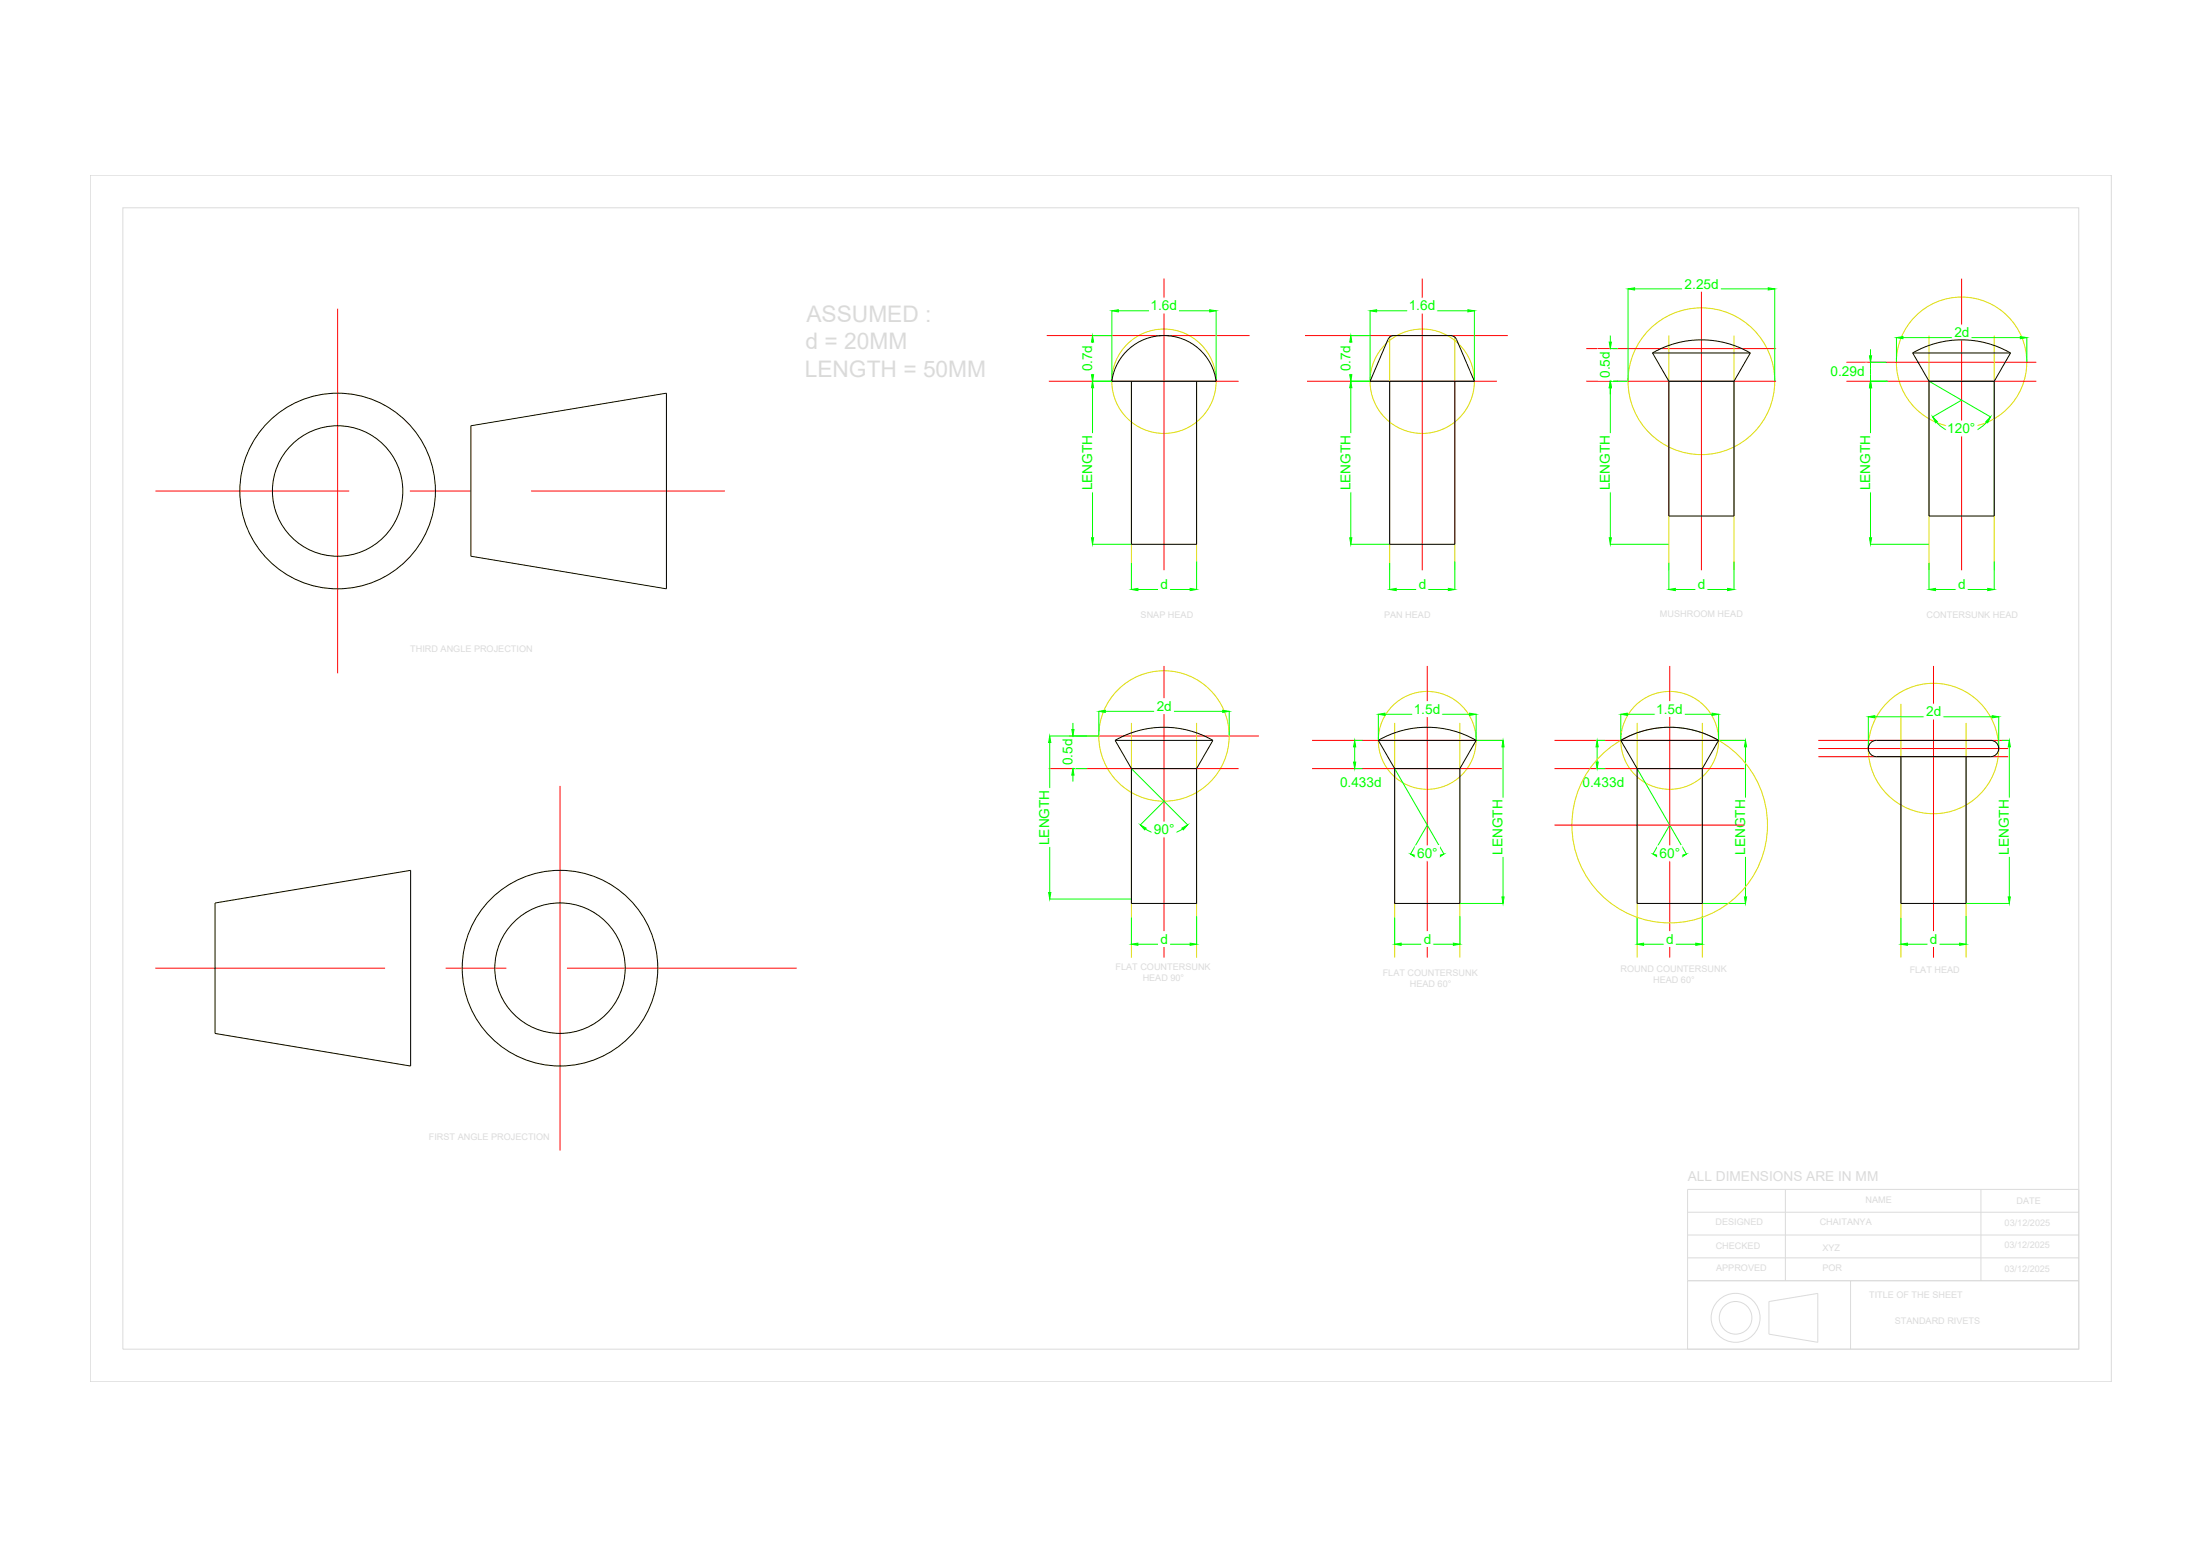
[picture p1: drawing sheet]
<svg xmlns="http://www.w3.org/2000/svg" width="420mm" height="297mm" viewBox="0 0 420 297" stroke-linecap="round" stroke-linejoin="round" font-family="sans-serif">
<!-- layer: centerline -->
<g fill="none" stroke="#f00" stroke-width=".19">
<path d="M64.5 58.9v69.6M222.3 53.2v55.7M271.6 53.2v55.7M324.9 53.2v55.7M374.6 53.2v55.7M199.9 64.1h38.7M200.3 72.8h36.3M249.2 64.1h38.8M249.6 72.8h36.3M302.9 72.8h36.3M302.9 66.5h36.3M352.6 72.8h36.3"/>
<path d="M352.6 69.2h36.3M29.7 93.7h37M78.3 93.7h11.6M101.4 93.7h37M222.3 127.1v55.7M272.6 127.1v55.7M318.9 127.1v55.7M369.3 127.1v55.7M107 150v69.6M200.3 146.7h36.3M204.2 140.5h36.2M250.6 146.7h36.2"/>
<path d="M250.6 141.3h36.2M296.9 146.7h36.2M296.9 141.3h36.2M296.9 157.5h36.2M347.3 141.3h36.2M347.3 142.9h36.2M347.3 144.5h36.2M29.7 184.8h43.8M85.1 184.8h11.6M108.3 184.8h43.8"/>
</g>
<!-- layer: Reference line -->
<g fill="none" stroke="#dd0" stroke-width=".19">
<path d="M216.1 72.8v36.1M228.5 72.8v36.1M265.4 64.1v44.8M277.8 64.1v44.8M318.7 64.1v44.8M331.2 64.1v44.8M368.4 64.1v44.8M380.9 64.1v44.8M216.1 138v44.8M228.5 138v44.8M266.4 138v44.8M278.8 138v44.8"/>
<path d="M312.7 138v44.8M325.1 138v44.8M363 134.4v48.4M375.5 138v44.8"/>
<circle cx="222.3" cy="72.8" r="10"/>
<circle cx="271.6" cy="72.8" r="10"/>
<circle cx="324.9" cy="72.8" r="14"/>
<circle cx="374.6" cy="69.2" r="12.5"/>
<circle cx="222.3" cy="140.5" r="12.5"/>
<circle cx="272.6" cy="141.3" r="9.3"/>
<circle cx="318.9" cy="157.5" r="18.7"/>
<circle cx="318.9" cy="141.3" r="9.3"/>
<circle cx="369.3" cy="142.9" r="12.5"/>
</g>
<!-- layer: dimension line -->
<g fill="none" stroke="#0f0" stroke-width=".19">
<path d="M212.3 59.3v13.5h-3.7M213.6 59.3h17.4M232.3 59.3v13.4M261.7 59.3l-.1 13.5h-3.7M262.9 59.3h17.4M281.6 59.3v13.4M310.9 55.1v17.7h-3.4M312.2 55.1h25.5M338.9 55.1v17.6M208.6 64.1h3.7M208.7 65.3v6.2M208.7 74v28.7"/>
<path d="M257.9 64.1h3.7M258 65.3v6.2M258 74v28.7M307.5 66.5h1.5M307.5 64.1v1.2M307.5 66.5v6.3M307.5 74v28.7M357.2 72.8h3.4M357.2 69.2h3.1M357.2 66.7v1.2M357.2 69.2v3.6M357.2 74v28.7"/>
<path d="M362.2 64.4v4.7M363.4 64.5h22.4M368.4 72.8l11.8 6.8M374.6 76.4l-5.5 3.2M387.1 64.4v4.7M369.8 80.6a6.4 6.4 0 0 0 9.6 0M208.6 103.9h7.4M216.1 107.5v5.1M217.3 112.5h10M228.5 107.2v5.4M257.9 103.9h7.5M265.4 107.5v5.1"/>
<path d="M266.6 112.5h10M277.8 107.2v5.4M307.5 103.9h11.2M318.7 107.5v5.1M320 112.5h9.9M331.2 107.2v5.4M357.2 103.9h11.2M368.4 107.5v5.1M369.7 112.5h9.9M380.9 107.2v5.4M204.9 138v1.3M209.9 135.7v4.8"/>
<path d="M211.1 135.8h22.4M234.8 135.7v4.8M263.2 136.3v5M264.5 136.4h16.2M281.9 136.3l.1 5h5.1M309.5 136.3v5M310.8 136.4h16.2M328.2 136.3v5M356.8 136.8v6.1M358.1 136.8h22.4M381.7 136.8v6.1M200.4 140.5h9.4"/>
<path d="M200.5 141.7v28.7M204.8 146.7h2.8M204.9 140.5v6.2M204.9 148v1.2M216.1 146.7l10.8 10.8M218.7 158.3a6.4 6.4 0 0 0 7.2 0M222.3 153l-4.6 4.5M258.7 146.7h1.5M258.7 141.3h1.5M258.7 142.6v2.9M266.4 146.8l9.4 16.3M272.6 157.5l-3.2 5.6"/>
<path d="M287.1 142.6v28.6M305 146.7h1.5M305 141.3h1.5M305 142.6v2.9M312.7 146.8l9.4 16.3M318.9 157.5l-3.2 5.6M328.3 141.3h5.1M333.4 142.6v28.6M382.3 141.3h1.5M383.7 142.6v28.6M200.4 171.6h15.6M216.1 175.2v5.1"/>
<path d="M228.5 174.9v5.4M266.4 175.2v5.1M270.5 163.6l1.2 .2 1.2 .1 1.7-.3M278.8 174.9v5.4M278.8 172.5h8.3M312.7 175.2v5.1M316.8 163.6l1.2 .2 1.2 .1 1.7-.3M325.1 174.9v5.4M325.1 172.5h8.3M363 175.2v5.1M375.5 174.9v5.4M375.5 172.5h8.3"/>
<path d="M217.3 180.3h10M267.6 180.3h10M313.9 180.3h10M364.3 180.3h9.9"/>
</g>
<g fill="#0f0" stroke="#0f0" stroke-width=".19">
<path d="M208.7 72.8l.2 1.2h-.5z"/>
<path d="M208.4 102.7h.5l-.2 1.2z"/>
<path d="M208.4 71.5h.5l-.2 1.3z"/>
<path d="M208.7 64.1l.2 1.2h-.5z"/>
<path d="M216.1 112.5l1.2-.2v.4z"/>
<path d="M227.3 112.3l1.2 .2-1.2 .2z"/>
<path d="M212.3 59.3l1.3-.2v.4z"/>
<path d="M231 59.1l1.3 .2-1.3 .2z"/>
<path d="M258 72.8l.2 1.2h-.4z"/>
<path d="M257.8 102.7h.4l-.2 1.2z"/>
<path d="M257.8 71.5h.4l-.2 1.3z"/>
<path d="M258 64.1l.2 1.2h-.4z"/>
<path d="M265.4 112.5l1.2-.2v.4z"/>
<path d="M276.6 112.3l1.2 .2-1.2 .2z"/>
<path d="M261.7 59.3l1.2-.2v.4z"/>
<path d="M280.3 59.1l1.3 .2-1.3 .2z"/>
<path d="M307.5 72.8l.2 1.2h-.4z"/>
<path d="M307.3 102.7h.4l-.2 1.2z"/>
<path d="M318.7 112.5l1.3-.2v.4z"/>
<path d="M329.9 112.3l1.3 .2-1.3 .2z"/>
<path d="M310.9 55.1l1.3-.2v.5z"/>
<path d="M337.7 54.9l1.2 .2-1.2 .3z"/>
<path d="M307.3 65.3h.4l-.2 1.2z"/>
<path d="M357.2 72.8l.2 1.2h-.4z"/>
<path d="M357 102.7h.4l-.2 1.2z"/>
<path d="M368.4 112.5l1.3-.2v.4z"/>
<path d="M379.6 112.3l1.3 .2-1.3 .2z"/>
<path d="M369.1 79.6l.9 .9-.3 .2z"/>
<path d="M380.2 79.6l-.6 1.1-.3-.2z"/>
<path d="M362.2 64.5l1.2-.2v.4z"/>
<path d="M385.8 64.3l1.3 .2-1.3 .2z"/>
<path d="M357 67.9h.4l-.2 1.3z"/>
<path d="M216.1 180.3l1.2-.3v.5z"/>
<path d="M227.3 180l1.2 .3-1.2 .2z"/>
<path d="M217.8 157.5l1.1 .6-.3 .3z"/>
<path d="M225.7 158.1l1.1-.6-.8 .9z"/>
<path d="M209.9 135.8l1.2-.2v.4z"/>
<path d="M233.5 135.6l1.3 .2-1.3 .2z"/>
<path d="M204.7 139.3h.4l-.2 1.2z"/>
<path d="M204.9 146.7l.2 1.3h-.4z"/>
<path d="M200.5 140.5l.2 1.2h-.4z"/>
<path d="M200.3 170.4h.4l-.2 1.2z"/>
<path d="M266.4 180.3l1.2-.3v.5z"/>
<path d="M277.6 180l1.2 .3-1.2 .2z"/>
<path d="M269.4 163l1.2 .4-.2 .3z"/>
<path d="M274.6 163.4l1.2-.4-1.1 .7z"/>
<path d="M287.1 141.3l.2 1.3h-.5z"/>
<path d="M286.8 171.2h.5l-.2 1.3z"/>
<path d="M258.5 145.5h.4l-.2 1.2z"/>
<path d="M258.7 141.3l.2 1.3h-.4z"/>
<path d="M263.2 136.4l1.3-.3v.5z"/>
<path d="M280.7 136.1l1.2 .3-1.2 .2z"/>
<path d="M312.7 180.3l1.2-.3v.5z"/>
<path d="M323.9 180l1.2 .3-1.2 .2z"/>
<path d="M315.7 163l1.2 .4-.2 .3z"/>
<path d="M320.9 163.4l1.2-.4-1.1 .7z"/>
<path d="M333.4 141.3l.2 1.3h-.4z"/>
<path d="M333.2 171.2h.4l-.2 1.3z"/>
<path d="M304.8 145.5h.4l-.2 1.2z"/>
<path d="M305 141.3l.2 1.3h-.4z"/>
<path d="M309.5 136.4l1.3-.3v.5z"/>
<path d="M327 136.1l1.2 .3-1.2 .2z"/>
<path d="M363 180.3l1.3-.3v.5z"/>
<path d="M374.2 180l1.3 .3-1.3 .2z"/>
<path d="M383.7 141.3l.2 1.3h-.4z"/>
<path d="M383.5 171.2h.4l-.2 1.3z"/>
<path d="M356.8 136.8l1.3-.2v.4z"/>
<path d="M380.5 136.6l1.2 .2-1.2 .2z"/>
</g>
<g fill="#fff" stroke="#fff" stroke-width=".19">
<path d="M206.2 82.8v11.1h2.9zM206.2 82.8h2.9v11.1z"/>
<path d="M206.2 65.6v5.7h2.9zM206.2 65.6h2.9v5.7z"/>
<path d="M221.3 110.1v2.9l2.1-2.9zM223.4 110.1v2.9h-2.1z"/>
<path d="M219.5 56.9v2.9l5.6-2.9zM219.5 59.8l5.6-2.9v2.9z"/>
<path d="M255.5 82.8v11.1h2.9zM255.5 82.8h2.9v11.1z"/>
<path d="M255.6 65.6v5.7h2.8zM255.6 65.6h2.8v5.7z"/>
<path d="M270.6 110.1v2.9l2.1-2.9zM272.7 110.1v2.9h-2.1z"/>
<path d="M268.9 56.9v2.9l5.5-2.9zM268.9 59.8l5.5-2.9v2.9z"/>
<path d="M305.1 82.8v11.1h2.9zM305.1 82.8h2.9v11.1z"/>
<path d="M323.9 110.1v2.9l2.1-2.9zM326 110.1v2.9h-2.1z"/>
<path d="M321.3 52.7v2.9l7.2-2.9zM321.3 55.6l7.2-2.9v2.9z"/>
<path d="M305.1 66.8v5.7h2.9zM305.1 66.8h2.9v5.7z"/>
<path d="M354.8 82.8v11.1h2.9zM354.8 82.8h2.9v11.1z"/>
<path d="M373.6 110.1v2.9l2.1-2.9zM375.7 110.1v2.9h-2.1z"/>
<path d="M371.7 80.4v2.8l5.9-2.8zM371.7 83.2l5.9-2.8v2.8z"/>
<path d="M372.9 62.1v2.8l3.5-2.8zM372.9 64.9l3.5-2.8v2.8z"/>
<path d="M349.2 69.4v2.8l7.2-2.8zM349.2 72.2l7.2-2.8v2.8z"/>
<path d="M221.3 177.9v2.8l2.1-2.8zM223.4 177.9v2.8h-2.1z"/>
<path d="M220 156.9v2.9l4.6-2.9zM220 159.8l4.6-2.9v2.9z"/>
<path d="M220.5 133.4v2.8l3.6-2.8zM220.5 136.2l3.6-2.8v2.8z"/>
<path d="M202.5 140.8v5.7h2.8zM202.5 140.8h2.8v5.7z"/>
<path d="M198 150.5v11.1h2.9zM198 150.5h2.9v11.1z"/>
<path d="M271.5 177.9v2.8l2.1-2.8zM273.6 177.9v2.8h-2.1z"/>
<path d="M270.3 161.5v2.8l4.6-2.8zM270.3 164.3l4.6-2.8v2.8z"/>
<path d="M284.6 152.4v11.1h2.9zM284.6 152.4h2.9v11.1z"/>
<path d="M255.6 147.9v2.8l8.6-2.8zM255.6 150.7l8.6-2.8v2.8z"/>
<path d="M269.8 133.9v2.9l5.5-2.9zM269.8 136.8l5.5-2.9v2.9z"/>
<path d="M317.8 177.9v2.8l2.1-2.8zM319.9 177.9v2.8h-2.1z"/>
<path d="M316.6 161.5v2.8l4.6-2.8zM316.6 164.3l4.6-2.8v2.8z"/>
<path d="M330.9 152.4v11.1h2.9zM330.9 152.4h2.9v11.1z"/>
<path d="M301.9 147.9v2.8l8.6-2.8zM301.9 150.7l8.6-2.8v2.8z"/>
<path d="M316.1 133.9v2.9l5.6-2.9zM316.1 136.8l5.6-2.9v2.9z"/>
<path d="M368.2 177.9v2.8l2.1-2.8zM370.3 177.9v2.8h-2.1z"/>
<path d="M381.3 152.4v11.1h2.9zM381.3 152.4h2.9v11.1z"/>
<path d="M367.5 134.4v2.9l3.6-2.9zM367.5 137.3l3.6-2.9v2.9z"/>
</g>
<!-- layer: 0 -->
<g fill="none" stroke="#000" stroke-width=".19">
<path d="M214.8 67.4a10 10 0 0 1 10.5-2.9 10 10 0 0 1 7 8.3h-20a10 10 0 0 1 2.5-5.4zM216.1 72.8v31.1h12.4v-31.1M265.1 64.8l-3.4 8h19.9l-3.4-8M265.1 64.8a1.24 1.24 0 0 1 1.1-.7h10.8a1.24 1.24 0 0 1 1.2 .7M265.4 72.8v31.1h12.4v-31.1M315.6 67.4a18.7 18.7 0 0 1 18.7 0M315.6 67.4l3.1 5.4M315.6 67.4h18.7M318.7 72.8h12.5M318.7 72.8v25.7h12.5v-25.7M334.3 67.4l-3.1 5.4M365.3 67.4a18.7 18.7 0 0 1 18.7 0"/>
<path d="M365.3 67.4h18.7M365.3 67.4l3.1 5.4M368.4 72.8h12.5M368.4 72.8v25.7h12.5v-25.7M384 67.4l-3.1 5.4M89.9 81.3l37.4-6.2v37.3l-37.4-6.2zM213 141.3a18.7 18.7 0 0 1 18.6 0M216.1 146.7v25.8h12.4v-25.8M216.1 146.7h12.4M216.1 146.7l-3.1-5.4h18.6l-3.1 5.4M263.2 141.3a18.7 18.7 0 0 1 18.7 0M263.2 141.3h18.7l-3.1 5.4"/>
<path d="M263.2 141.3l3.2 5.4M266.4 146.7h12.4M266.4 146.7v25.8h12.4v-25.8M309.5 141.3h18.7M309.5 141.3l3.2 5.4M309.5 141.3a18.7 18.7 0 0 1 18.7 0M312.7 146.7h12.4M312.7 146.7v25.8h12.4v-25.8M328.2 141.3l-3.1 5.4M357.4 141.6l1-.3h21.8a1.56 1.56 0 0 1 1.5 1.6 1.56 1.56 0 0 1-1.5 1.6h-21.8a1.56 1.56 0 0 1-1.5-1.1 1.56 1.56 0 0 1 .5-1.8zM363 144.5v28h12.5v-28M41.1 172.4l37.3-6.3v37.4l-37.3-6.2z"/>
<circle cx="64.5" cy="93.7" r="18.7"/>
<circle cx="64.5" cy="93.7" r="12.5"/>
<circle cx="106.9" cy="184.8" r="18.7"/>
<circle cx="106.9" cy="184.8" r="12.5"/>
</g>
<!-- layer: TEXT -->
<g fill="none" stroke="#dbdbdb" stroke-width=".19">
<path d="M17.2 33.4h386v230.4h-386zM23.5 39.7h373.5v217.9h-373.5zM322.3 227.1h74.7v30.5h-74.7zM322.3 231.4h74.7M322.3 235.8h74.7M341 227.1v17.4M378.3 227.1v17.4M322.3 240.1h74.7M322.3 244.5h74.7M337.8 248.5l9.4-1.6v9.3l-9.4-1.5zM353.4 244.5v13.1"/>
<circle cx="331.5" cy="251.6" r="4.7"/>
<circle cx="331.5" cy="251.6" r="3.1"/>
</g>
<g font-size="2.6" fill="#0f0">
<text x="219.7" y="59.3">1.6d</text>
<text x="269" y="59.3">1.6d</text>
<text x="321.7" y="55.1">2.25d</text>
<text x="373.2" y="64.4">2d</text>
<text x="208.6" y="70.9" transform="rotate(-90 208.6 70.9)">0.7d</text>
<text x="257.9" y="70.9" transform="rotate(-90 257.9 70.9)">0.7d</text>
<text x="349.6" y="71.7">0.29d</text>
<text x="307.5" y="72.2" transform="rotate(-90 307.5 72.2)">0.5d</text>
<text x="371.9" y="82.7">120°</text>
<text x="208.6" y="93.6" transform="rotate(-90 208.6 93.6)">LENGTH</text>
<text x="257.9" y="93.6" transform="rotate(-90 257.9 93.6)">LENGTH</text>
<text x="307.5" y="93.6" transform="rotate(-90 307.5 93.6)">LENGTH</text>
<text x="357.1" y="93.6" transform="rotate(-90 357.1 93.6)">LENGTH</text>
<text x="221.6" y="112.5">d</text>
<text x="270.9" y="112.5">d</text>
<text x="324.3" y="112.5">d</text>
<text x="374" y="112.5">d</text>
<text x="220.9" y="135.7">2d</text>
<text x="270" y="136.3">1.5d</text>
<text x="316.3" y="136.3">1.5d</text>
<text x="367.9" y="136.8">2d</text>
<text x="204.8" y="146.1" transform="rotate(-90 204.8 146.1)">0.5d</text>
<text x="255.9" y="150.2">0.433d</text>
<text x="302.2" y="150.2">0.433d</text>
<text x="200.4" y="161.3" transform="rotate(-90 200.4 161.3)">LENGTH</text>
<text x="220.4" y="159.3">90°</text>
<text x="270.6" y="163.8">60°</text>
<text x="287" y="163.2" transform="rotate(-90 287 163.2)">LENGTH</text>
<text x="316.9" y="163.8">60°</text>
<text x="333.3" y="163.2" transform="rotate(-90 333.3 163.2)">LENGTH</text>
<text x="383.7" y="163.2" transform="rotate(-90 383.7 163.2)">LENGTH</text>
<text x="221.6" y="180.2">d</text>
<text x="271.9" y="180.2">d</text>
<text x="318.2" y="180.2">d</text>
<text x="368.6" y="180.2">d</text>
</g>
</svg>
